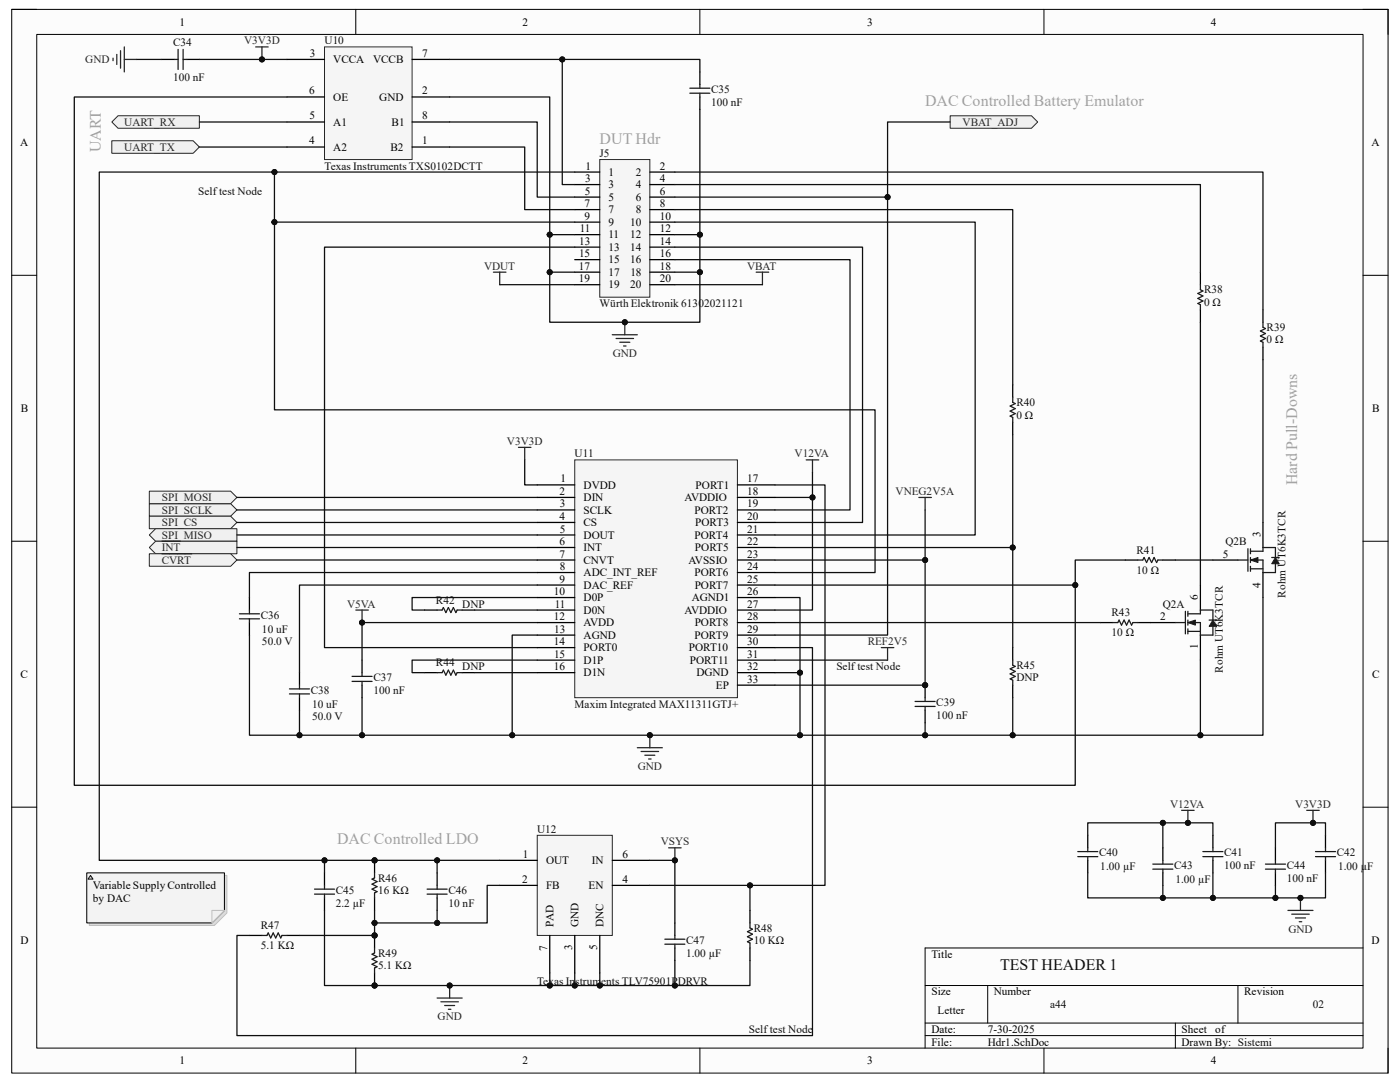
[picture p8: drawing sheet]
<svg xmlns="http://www.w3.org/2000/svg" width="279mm" height="216mm" viewBox="0 0 279 216" stroke-linecap="round" stroke-linejoin="round" font-family="sans-serif">
<path d="M2.3 1.9h274.7v212.2h-274.7z" fill-rule="evenodd" fill="#fcfcfc"/>
<path d="M2.3 1.9h274.7v212.2h-274.7z" fill="none" stroke="#000" stroke-width=".2"/>
<path d="M7.3 6.9h264.7v202.2h-264.7z" fill-rule="evenodd" fill="#fcfcfc"/>
<g fill="none" stroke="#000" stroke-width=".2">
<path d="M2.3 1.9h5M7.3 6.9h264.7v202.2h-264.7zM71 1.9v5M139.7 1.9v5M208.3 1.9v5M272 1.9h5v5M2.3 54.9h5M272 54.9h5M2.3 108h5M272 108h5M2.3 161.1h5M272 161.1h5"/>
<path d="M184.6 196.6h87.4M197.1 196.6v7.5M247.1 196.6v7.5M272 189.2h-87.4v19.9M71 209.1v5M139.7 209.1v5M184.6 204.1h87.4M184.6 206.6h87.4M208.3 209.1v5M234.6 204.1v5M277 209.1v5"/>
</g>
<path d="M127.2 149.2h5M127.9 149.9h3.5M128.7 150.7h2M129.4 151.4h.5M129.7 146.7v2.5" fill="none" stroke="#262626" stroke-width=".25"/>
<circle cx="129.7" cy="146.7" r=".5" fill="#0e0e0e"/>
<circle cx="129.7" cy="146.7" r=".5" fill="none" stroke="#0e0e0e" stroke-width=".2"/>
<path d="M122.2 66.8h5M122.9 67.5h3.5M123.7 68.3h2M124.4 69h.5M124.7 64.3v2.5" fill="none" stroke="#262626" stroke-width=".25"/>
<circle cx="124.7" cy="64.3" r=".5" fill="#0e0e0e"/>
<circle cx="124.7" cy="64.3" r=".5" fill="none" stroke="#0e0e0e" stroke-width=".2"/>
<path d="M260.8 161.7h2.5M262 161.7v2.5" fill="none" stroke="#262626" stroke-width=".25"/>
<circle cx="262" cy="164.2" r=".5" fill="#0e0e0e"/>
<circle cx="262" cy="164.2" r=".5" fill="none" stroke="#0e0e0e" stroke-width=".2"/>
<path d="M254.5 169.2v2.5M254.5 174.2v2.5M264.5 166.7v2.5M264.5 171.7v2.5" fill="none" stroke="#000" stroke-width=".25"/>
<path d="M252.6 173.4h3.9M252.6 172.4h3.9M254.5 171.7v.7M254.5 173.4v.8M262.5 169.9h4M262.5 170.9h4M264.5 169.2v.7M264.5 170.9v.8" fill="none" stroke="#1c1c1c" stroke-width=".25"/>
<path d="M98.5 54.3h2.5M99.7 54.3v2.5M150.9 54.3h2.5M152.2 54.3v2.5" fill="none" stroke="#262626" stroke-width=".25"/>
<path d="M29.8 100.5h16.2l1.3 1.3-1.3 1.2h-16.2z" fill-rule="evenodd" fill="#f0f0f0"/>
<path d="M29.8 100.5h16.2l1.3 1.3-1.3 1.2h-16.2z" fill="none" stroke="#262626" stroke-width=".2"/>
<path d="M29.8 98h16.2l1.3 1.3-1.3 1.2h-16.2z" fill-rule="evenodd" fill="#f0f0f0"/>
<path d="M29.8 98h16.2l1.3 1.3-1.3 1.2h-16.2z" fill="none" stroke="#262626" stroke-width=".2"/>
<path d="M242.1 166.7v2.5M242.1 171.7v2.5" fill="none" stroke="#000" stroke-width=".25"/>
<path d="M236.6 122v4.5M237.1 124.2h2.5v2.5M237.1 126h2.5M237.1 122v1M237.1 123.7v1M237.1 125.5v1M239.6 121.7v.8h-2.5M240.1 170.9h4M240.1 169.9h4M242.1 169.2v.7M242.1 170.9v.8" fill="none" stroke="#1c1c1c" stroke-width=".25"/>
<path d="M242.1 123.7l.7 1.3h-1.5z" fill="#1c1c1c"/>
<path d="M242.1 123.7l.7 1.3h-1.5z" fill="none" stroke="#1c1c1c" stroke-width=".2"/>
<path d="M241.3 123.7h1.5" fill="none" stroke="#1c1c1c" stroke-width=".25"/>
<path d="M237.1 124.2l1.5-.5v1z" fill="#1c1c1c"/>
<path d="M237.1 124.2l1.5-.5v1z" fill="none" stroke="#1c1c1c" stroke-width=".2"/>
<path d="M239.6 116.7v5M229.6 124.2h5M239.6 126.7v5" fill="none" stroke="#000" stroke-width=".25"/>
<path d="M249 109.5v4.5M249.6 111.7h2.5v2.5M249.6 113.5h2.5M249.6 109.5v1M249.6 111.2v1M249.6 113v1M252.1 109.3v.7h-2.5M234.6 124.2h2M239.6 121.7h2.5v2M242.1 125v1.7h-2.5" fill="none" stroke="#1c1c1c" stroke-width=".25"/>
<path d="M254.5 111.2l.8 1.3h-1.5z" fill="#1c1c1c"/>
<path d="M254.5 111.2l.8 1.3h-1.5z" fill="none" stroke="#1c1c1c" stroke-width=".2"/>
<path d="M253.8 111.2h1.5" fill="none" stroke="#1c1c1c" stroke-width=".25"/>
<path d="M249.6 111.7l1.4-.5v1z" fill="#1c1c1c"/>
<path d="M249.6 111.7l1.4-.5v1z" fill="none" stroke="#1c1c1c" stroke-width=".2"/>
<g fill="none" stroke="#000" stroke-width=".25">
<path d="M239.6 54.3v2.5M239.6 61.8v2.5M252.1 61.8v2.5M252.1 69.3v2.5M242.1 111.7h5M252.1 104.3v5M252.1 114.2v5M64.8 174.2v2.5M64.8 179.2v2.5M87.2 174.2v2.5M87.2 179.2v2.5M134.7 184.2v2.5"/>
<path d="M134.7 189.2v2.5"/>
</g>
<g fill="none" stroke="#1c1c1c" stroke-width=".25">
<path d="M239.6 56.8v1l.5 .3-1 .5 1 .5-1 .5 1 .5-1 .5 .5 .2v1M252.1 64.3v1l.5 .3-1.1 .5 1.1 .4-1.1 .5 1.1 .5-1.1 .6 .6 .2v1M247.1 111.7h1.9M252.1 109.3h2.4v1.9M254.5 112.5v1.7h-2.4M62.8 177.4h4M62.8 178.4h4M64.8 176.7v.7M64.8 178.4v.8M85.2 177.4h4M85.2 178.4h4M87.2 176.7v.7"/>
<path d="M87.2 178.4v.8M132.7 187.4h4M132.7 188.4h4M134.7 186.7v.7M134.7 188.4v.8"/>
</g>
<circle cx="74.8" cy="171.7" r=".5" fill="#0e0e0e"/>
<circle cx="74.8" cy="171.7" r=".5" fill="none" stroke="#0e0e0e" stroke-width=".2"/>
<path d="M74.8 171.7v2.5" fill="none" stroke="#000" stroke-width=".25"/>
<circle cx="74.8" cy="171.7" r=".5" fill="#0e0e0e"/>
<circle cx="74.8" cy="171.7" r=".5" fill="none" stroke="#0e0e0e" stroke-width=".2"/>
<path d="M74.8 179.2v2.5" fill="none" stroke="#000" stroke-width=".25"/>
<path d="M74.8 174.2v1l-.5 .2 .9 .5-.9 .5 .9 .5-.9 .5 .9 .5-.4 .3v1" fill="none" stroke="#1c1c1c" stroke-width=".25"/>
<circle cx="74.8" cy="186.7" r=".5" fill="#0e0e0e"/>
<circle cx="74.8" cy="186.7" r=".5" fill="none" stroke="#0e0e0e" stroke-width=".2"/>
<circle cx="74.8" cy="196.6" r=".5" fill="#0e0e0e"/>
<circle cx="74.8" cy="196.6" r=".5" fill="none" stroke="#0e0e0e" stroke-width=".2"/>
<path d="M74.8 186.7v2.5" fill="none" stroke="#000" stroke-width=".25"/>
<circle cx="74.8" cy="186.7" r=".5" fill="#0e0e0e"/>
<circle cx="74.8" cy="186.7" r=".5" fill="none" stroke="#0e0e0e" stroke-width=".2"/>
<path d="M74.8 194.2v2.4" fill="none" stroke="#000" stroke-width=".25"/>
<circle cx="74.8" cy="196.6" r=".5" fill="#0e0e0e"/>
<circle cx="74.8" cy="196.6" r=".5" fill="none" stroke="#0e0e0e" stroke-width=".2"/>
<path d="M52.3 186.7h1l.2-.5 .5 1 .5-1 .5 1 .5-1 .5 1 .3-.5h1M74.8 189.2v1l-.5 .2 .9 .5-.9 .5 .9 .5-.9 .5 .9 .5-.4 .3v1" fill="none" stroke="#1c1c1c" stroke-width=".25"/>
<path d="M49.8 186.7h2.5M57.3 186.7h2.5" fill="none" stroke="#000" stroke-width=".25"/>
<path d="M87.2 199.1h5M88 199.9h3.5M89.7 196.6v2.5M88.7 200.6h2M89.5 201.4h.5" fill="none" stroke="#262626" stroke-width=".25"/>
<circle cx="89.7" cy="196.6" r=".5" fill="#0e0e0e"/>
<circle cx="89.7" cy="196.6" r=".5" fill="none" stroke="#0e0e0e" stroke-width=".2"/>
<path d="M29.8 103h16.2l1.3 1.3-1.3 1.2h-16.2z" fill-rule="evenodd" fill="#f0f0f0"/>
<path d="M29.8 103h16.2l1.3 1.3-1.3 1.2h-16.2z" fill="none" stroke="#262626" stroke-width=".2"/>
<path d="M133.4 169.2h2.5M134.7 169.2v2.5" fill="none" stroke="#262626" stroke-width=".25"/>
<circle cx="134.7" cy="171.7" r=".5" fill="#0e0e0e"/>
<circle cx="134.7" cy="171.7" r=".5" fill="none" stroke="#0e0e0e" stroke-width=".2"/>
<path d="M259.5 179.2v2.5M257 181.7h5M257.8 182.4h3.5M258.5 183.2h2M259.3 183.9h.5" fill="none" stroke="#262626" stroke-width=".25"/>
<circle cx="259.5" cy="179.2" r=".5" fill="#0e0e0e"/>
<circle cx="259.5" cy="179.2" r=".5" fill="none" stroke="#0e0e0e" stroke-width=".2"/>
<path d="M103.5 89.3h2.5M104.7 89.3v2.5" fill="none" stroke="#262626" stroke-width=".25"/>
<path d="M29.8 106.7l1.3-1.2h16.2v2.5h-16.2z" fill-rule="evenodd" fill="#f0f0f0"/>
<path d="M29.8 106.7l1.3-1.2h16.2v2.5h-16.2z" fill="none" stroke="#262626" stroke-width=".2"/>
<path d="M29.8 109.2l1.3-1.2h16.2v2.5h-16.2z" fill-rule="evenodd" fill="#f0f0f0"/>
<path d="M29.8 109.2l1.3-1.2h16.2v2.5h-16.2z" fill="none" stroke="#262626" stroke-width=".2"/>
<path d="M32.3 108h3.7" fill="none" stroke="#262626" stroke-width=".25"/>
<path d="M49.8 119.2v2.5M49.8 124.2v2.5M59.8 134.2v2.5M59.8 139.2v2.5M232.1 169.2v2.5M232.1 174.2v2.5M149.7 181.7v2.5M149.7 189.2v2.5" fill="none" stroke="#000" stroke-width=".25"/>
<g fill="none" stroke="#1c1c1c" stroke-width=".25">
<path d="M47.8 122.5h4M47.8 123.5h4M49.8 121.7v.8M49.8 123.5v.7M57.8 137.5h4M57.8 138.5h4M59.8 136.7v.8M59.8 138.5v.7M230.1 172.4h4M230.1 173.4h4M232.1 171.7v.7M232.1 173.4v.8"/>
<path d="M149.7 184.2v1l.5 .2-1 .5 1 .5-1 .5 1 .5-1 .5 .5 .3v1"/>
</g>
<path d="M29.8 110.5h16.2l1.3 1.2-1.3 1.3h-16.2z" fill-rule="evenodd" fill="#f0f0f0"/>
<path d="M29.8 110.5h16.2l1.3 1.2-1.3 1.3h-16.2z" fill="none" stroke="#262626" stroke-width=".2"/>
<path d="M32.3 110.5h6" fill="none" stroke="#262626" stroke-width=".25"/>
<path d="M224.6 111.7h2.5M232.1 111.7h2.5M219.6 124.2h2.5M227.1 124.2h2.5M217.1 166.7v2.5M217.1 171.7v2.5" fill="none" stroke="#000" stroke-width=".25"/>
<path d="M227.1 111.7h1l.2-.5 .5 1 .5-1 .5 1 .5-1 .5 1 .3-.5h1M222.1 124.2h1l.2-.5 .5 1 .5-1 .5 1 .5-1 .5 1 .3-.5h1M215.1 169.9h4M215.1 170.9h4M217.1 169.2v.7M217.1 170.9v.8" fill="none" stroke="#1c1c1c" stroke-width=".25"/>
<path d="M107.2 166.7h15v20h-15z" fill-rule="evenodd" fill="#f5f5f5"/>
<path d="M107.2 166.7h15v20h-15z" fill="none" stroke="#262626" stroke-width=".2"/>
<path d="M84.7 121.7h2.5M84.7 134.2h2.5M92.2 121.7h2.5M92.2 134.2h2.5M99.7 171.7h7.5M99.7 176.7h7.5M122.2 176.7h7.5M122.2 171.7h7.5M109.7 186.7v7.5M114.7 186.7v7.5M119.7 186.7v7.5" fill="none" stroke="#000" stroke-width=".25"/>
<path d="M87.2 121.7h1l.3-.5 .5 1 .5-1 .5 1 .5-1 .5 1 .2-.5h1M87.2 134.2h1l.3-.5 .5 1 .5-1 .5 1 .5-1 .5 1 .2-.5h1" fill="none" stroke="#1c1c1c" stroke-width=".25"/>
<path d="M189.6 23.1h16.3l1.2 1.2-1.2 1.3h-16.3z" fill-rule="evenodd" fill="#f0f0f0"/>
<path d="M189.6 23.1h16.3l1.2 1.2-1.2 1.3h-16.3z" fill="none" stroke="#262626" stroke-width=".2"/>
<path d="M202.1 76.8v2.5M202.1 84.3v2.5M202.1 129.2v2.5M202.1 136.7v2.5" fill="none" stroke="#000" stroke-width=".25"/>
<path d="M202.1 79.3v1l.5 .2-1 .5 1 .5-1 .5 1 .5-1 .5 .5 .3v1M202.1 131.7v1l.5 .3-1 .5 1 .5-1 .5 1 .5-1 .5 .5 .2v1" fill="none" stroke="#1c1c1c" stroke-width=".25"/>
<path d="M160.9 91.8h2.5M162.1 91.8v2.5M71 121.7h2.5M72.3 121.7v2.5" fill="none" stroke="#262626" stroke-width=".25"/>
<circle cx="72.3" cy="124.2" r=".5" fill="#0e0e0e"/>
<circle cx="72.3" cy="124.2" r=".5" fill="none" stroke="#0e0e0e" stroke-width=".2"/>
<path d="M72.3 131.7v2.5M72.3 136.7v2.5" fill="none" stroke="#000" stroke-width=".25"/>
<path d="M70.3 136h4M70.3 135h4M72.3 134.2v.8M72.3 136v.7" fill="none" stroke="#1c1c1c" stroke-width=".25"/>
<path d="M183.4 99.3h2.5M184.6 99.3v2.5" fill="none" stroke="#262626" stroke-width=".25"/>
<circle cx="184.6" cy="136.7" r=".5" fill="#0e0e0e"/>
<circle cx="184.6" cy="136.7" r=".5" fill="none" stroke="#0e0e0e" stroke-width=".2"/>
<path d="M184.6 136.7v2.5" fill="none" stroke="#000" stroke-width=".25"/>
<circle cx="184.6" cy="136.7" r=".5" fill="#0e0e0e"/>
<circle cx="184.6" cy="136.7" r=".5" fill="none" stroke="#0e0e0e" stroke-width=".2"/>
<path d="M184.6 141.7v2.5" fill="none" stroke="#000" stroke-width=".25"/>
<path d="M182.6 140h4M184.6 139.2v.8M182.6 141h4M184.6 141v.7" fill="none" stroke="#1c1c1c" stroke-width=".25"/>
<path d="M64.8 9.4h17.4v22.4h-17.4z" fill-rule="evenodd" fill="#f5f5f5"/>
<path d="M64.8 9.4h17.4v22.4h-17.4z" fill="none" stroke="#262626" stroke-width=".2"/>
<path d="M57.3 11.9h7.5M57.3 19.3h7.5M82.2 11.9h7.5M82.2 19.4h7.5M57.3 24.3h7.5M57.3 29.3h7.5M82.2 24.3h7.5M82.2 29.3h7.5" fill="none" stroke="#000" stroke-width=".25"/>
<path d="M51 9.4h2.5M52.3 9.4v2.5" fill="none" stroke="#262626" stroke-width=".25"/>
<circle cx="52.3" cy="11.9" r=".5" fill="#0e0e0e"/>
<circle cx="52.3" cy="11.9" r=".5" fill="none" stroke="#0e0e0e" stroke-width=".2"/>
<path d="M22.3 24.3l1.3-1.2h16.2v2.5h-16.2z" fill-rule="evenodd" fill="#f0f0f0"/>
<path d="M22.3 24.3l1.3-1.2h16.2v2.5h-16.2z" fill="none" stroke="#262626" stroke-width=".2"/>
<path d="M22.3 28.1h16.2l1.3 1.2-1.3 1.3h-16.2z" fill-rule="evenodd" fill="#f0f0f0"/>
<path d="M22.3 28.1h16.2l1.3 1.2-1.3 1.3h-16.2z" fill="none" stroke="#262626" stroke-width=".2"/>
<path d="M32.3 11.9h2.5M37.3 11.9h2.5M139.7 14.4v2.5M139.7 19.4v2.4" fill="none" stroke="#000" stroke-width=".25"/>
<path d="M34.8 11.9h.7M35.5 9.9v4M36.5 9.9v4M36.5 11.9h.8M137.7 18.6h4M137.7 17.6h4M139.7 16.9v.7M139.7 18.6v.8" fill="none" stroke="#1c1c1c" stroke-width=".25"/>
<path d="M22.6 11.6v.5M23.3 10.9v2M24.1 10.1v3.5M24.8 9.4v5M24.8 11.9h2.5" fill="none" stroke="#262626" stroke-width=".25"/>
<path d="M119.7 31.8h10v27.5h-10z" fill-rule="evenodd" fill="#f5f5f5"/>
<path d="M119.7 31.8h10v27.5h-10z" fill="none" stroke="#262626" stroke-width=".2"/>
<g fill="none" stroke="#000" stroke-width=".25">
<path d="M114.7 34.3h5M114.7 36.8h5M114.7 39.3h5M129.7 34.3h5M129.7 36.8h5M129.7 39.3h5M114.7 41.8h5M114.7 44.3h5M114.7 46.8h5M114.7 49.3h5M114.7 51.8h5M114.7 54.3h5"/>
<path d="M114.7 56.8h5M129.7 41.8h5M129.7 44.3h5M129.7 46.8h5M129.7 49.3h5M129.7 51.8h5M129.7 54.3h5M129.7 56.8h5"/>
</g>
<path d="M99.7 56.8h15M114.7 54.3h-5v10h30v-10h-5M134.7 56.8h17.5" fill="none" stroke="#0e0e0e" stroke-width=".25"/>
<circle cx="139.7" cy="54.3" r=".5" fill="#0e0e0e"/>
<circle cx="139.7" cy="54.3" r=".5" fill="none" stroke="#0e0e0e" stroke-width=".2"/>
<circle cx="124.7" cy="64.3" r=".5" fill="#0e0e0e"/>
<circle cx="124.7" cy="64.3" r=".5" fill="none" stroke="#0e0e0e" stroke-width=".2"/>
<circle cx="109.7" cy="54.3" r=".5" fill="#0e0e0e"/>
<circle cx="109.7" cy="54.3" r=".5" fill="none" stroke="#0e0e0e" stroke-width=".2"/>
<path d="M134.7 46.8h5v7.5" fill="none" stroke="#0e0e0e" stroke-width=".25"/>
<circle cx="139.7" cy="54.3" r=".5" fill="#0e0e0e"/>
<circle cx="139.7" cy="54.3" r=".5" fill="none" stroke="#0e0e0e" stroke-width=".2"/>
<circle cx="139.7" cy="46.8" r=".5" fill="#0e0e0e"/>
<circle cx="139.7" cy="46.8" r=".5" fill="none" stroke="#0e0e0e" stroke-width=".2"/>
<path d="M114.7 46.8h-5v7.5" fill="none" stroke="#0e0e0e" stroke-width=".25"/>
<circle cx="109.7" cy="54.3" r=".5" fill="#0e0e0e"/>
<circle cx="109.7" cy="54.3" r=".5" fill="none" stroke="#0e0e0e" stroke-width=".2"/>
<circle cx="109.7" cy="46.8" r=".5" fill="#0e0e0e"/>
<circle cx="109.7" cy="46.8" r=".5" fill="none" stroke="#0e0e0e" stroke-width=".2"/>
<path d="M134.7 36.8h104.9v17.5M134.7 34.3h117.4v27.5M239.6 64.3v52.4M252.1 71.8v32.5M87.2 171.7v2.5" fill="none" stroke="#0e0e0e" stroke-width=".25"/>
<circle cx="87.2" cy="171.7" r=".5" fill="#0e0e0e"/>
<circle cx="87.2" cy="171.7" r=".5" fill="none" stroke="#0e0e0e" stroke-width=".2"/>
<path d="M64.8 171.7v2.5" fill="none" stroke="#0e0e0e" stroke-width=".25"/>
<circle cx="64.8" cy="171.7" r=".5" fill="#0e0e0e"/>
<circle cx="64.8" cy="171.7" r=".5" fill="none" stroke="#0e0e0e" stroke-width=".2"/>
<path d="M74.8 184.2v2.5h-15" fill="none" stroke="#0e0e0e" stroke-width=".25"/>
<circle cx="74.8" cy="186.7" r=".5" fill="#0e0e0e"/>
<circle cx="74.8" cy="186.7" r=".5" fill="none" stroke="#0e0e0e" stroke-width=".2"/>
<circle cx="74.8" cy="184.2" r=".5" fill="#0e0e0e"/>
<circle cx="74.8" cy="184.2" r=".5" fill="none" stroke="#0e0e0e" stroke-width=".2"/>
<path d="M74.8 181.7v2.5h12.4v-2.5" fill="none" stroke="#0e0e0e" stroke-width=".25"/>
<circle cx="74.8" cy="184.2" r=".5" fill="#0e0e0e"/>
<circle cx="74.8" cy="184.2" r=".5" fill="none" stroke="#0e0e0e" stroke-width=".2"/>
<circle cx="87.2" cy="184.2" r=".5" fill="#0e0e0e"/>
<circle cx="87.2" cy="184.2" r=".5" fill="none" stroke="#0e0e0e" stroke-width=".2"/>
<path d="M264.5 166.7v-2.5h-10v5" fill="none" stroke="#0e0e0e" stroke-width=".25"/>
<circle cx="262" cy="164.2" r=".5" fill="#0e0e0e"/>
<circle cx="262" cy="164.2" r=".5" fill="none" stroke="#0e0e0e" stroke-width=".2"/>
<path d="M154.7 134.2h5v12.5" fill="none" stroke="#0e0e0e" stroke-width=".25"/>
<circle cx="159.7" cy="134.2" r=".5" fill="#0e0e0e"/>
<circle cx="159.7" cy="134.2" r=".5" fill="none" stroke="#0e0e0e" stroke-width=".2"/>
<circle cx="159.7" cy="146.7" r=".5" fill="#0e0e0e"/>
<circle cx="159.7" cy="146.7" r=".5" fill="none" stroke="#0e0e0e" stroke-width=".2"/>
<path d="M107.2 126.7h-5v20" fill="none" stroke="#0e0e0e" stroke-width=".25"/>
<circle cx="102.2" cy="146.7" r=".5" fill="#0e0e0e"/>
<circle cx="102.2" cy="146.7" r=".5" fill="none" stroke="#0e0e0e" stroke-width=".2"/>
<path d="M114.7 49.3h-49.9v79.9h42.4M264.5 174.2v5h-10v-2.5" fill="none" stroke="#0e0e0e" stroke-width=".25"/>
<circle cx="254.5" cy="179.2" r=".5" fill="#0e0e0e"/>
<circle cx="254.5" cy="179.2" r=".5" fill="none" stroke="#0e0e0e" stroke-width=".2"/>
<circle cx="259.5" cy="179.2" r=".5" fill="#0e0e0e"/>
<circle cx="259.5" cy="179.2" r=".5" fill="none" stroke="#0e0e0e" stroke-width=".2"/>
<path d="M134.7 51.8h34.9v50h-14.9M134.7 49.3h37.4v55h-17.4M47.3 99.3h59.9M104.7 91.8v5h2.5M47.3 101.8h59.9M47.3 104.3h59.9M47.3 106.7h59.9M47.3 109.2h59.9M232.1 176.7v2.5h22.4" fill="none" stroke="#0e0e0e" stroke-width=".25"/>
<circle cx="232.1" cy="179.2" r=".5" fill="#0e0e0e"/>
<circle cx="232.1" cy="179.2" r=".5" fill="none" stroke="#0e0e0e" stroke-width=".2"/>
<circle cx="242.1" cy="179.2" r=".5" fill="#0e0e0e"/>
<circle cx="242.1" cy="179.2" r=".5" fill="none" stroke="#0e0e0e" stroke-width=".2"/>
<circle cx="254.5" cy="179.2" r=".5" fill="#0e0e0e"/>
<circle cx="254.5" cy="179.2" r=".5" fill="none" stroke="#0e0e0e" stroke-width=".2"/>
<path d="M242.1 174.2v5" fill="none" stroke="#0e0e0e" stroke-width=".25"/>
<circle cx="242.1" cy="179.2" r=".5" fill="#0e0e0e"/>
<circle cx="242.1" cy="179.2" r=".5" fill="none" stroke="#0e0e0e" stroke-width=".2"/>
<path d="M242.1 166.7v-2.5h-10v5" fill="none" stroke="#0e0e0e" stroke-width=".25"/>
<circle cx="237.1" cy="164.2" r=".5" fill="#0e0e0e"/>
<circle cx="237.1" cy="164.2" r=".5" fill="none" stroke="#0e0e0e" stroke-width=".2"/>
<circle cx="232.1" cy="164.2" r=".5" fill="#0e0e0e"/>
<circle cx="232.1" cy="164.2" r=".5" fill="none" stroke="#0e0e0e" stroke-width=".2"/>
<path d="M162.1 94.3v27.4h-7.4" fill="none" stroke="#0e0e0e" stroke-width=".25"/>
<circle cx="162.1" cy="99.3" r=".5" fill="#0e0e0e"/>
<circle cx="162.1" cy="99.3" r=".5" fill="none" stroke="#0e0e0e" stroke-width=".2"/>
<path d="M154.7 99.3h7.4" fill="none" stroke="#0e0e0e" stroke-width=".25"/>
<circle cx="162.1" cy="99.3" r=".5" fill="#0e0e0e"/>
<circle cx="162.1" cy="99.3" r=".5" fill="none" stroke="#0e0e0e" stroke-width=".2"/>
<path d="M149.7 191.7v4.9h-15" fill="none" stroke="#0e0e0e" stroke-width=".25"/>
<circle cx="134.7" cy="196.6" r=".5" fill="#0e0e0e"/>
<circle cx="134.7" cy="196.6" r=".5" fill="none" stroke="#0e0e0e" stroke-width=".2"/>
<path d="M47.3 111.7h59.9M107.2 116.7h-47.4v17.5M107.2 114.2h-57.4v5M154.7 129.2h7.4v77.4h-114.8v-19.9h2.5M239.6 131.7v15" fill="none" stroke="#0e0e0e" stroke-width=".25"/>
<circle cx="239.6" cy="146.7" r=".5" fill="#0e0e0e"/>
<circle cx="239.6" cy="146.7" r=".5" fill="none" stroke="#0e0e0e" stroke-width=".2"/>
<path d="M54.8 34.3v10M234.6 111.7h7.5" fill="none" stroke="#0e0e0e" stroke-width=".25"/>
<circle cx="54.8" cy="44.3" r=".5" fill="#0e0e0e"/>
<circle cx="54.8" cy="44.3" r=".5" fill="none" stroke="#0e0e0e" stroke-width=".2"/>
<circle cx="54.8" cy="34.3" r=".5" fill="#0e0e0e"/>
<circle cx="54.8" cy="34.3" r=".5" fill="none" stroke="#0e0e0e" stroke-width=".2"/>
<path d="M134.7 39.3h42.4v87.4h-22.4M134.7 44.3h59.9v62.5h-39.9" fill="none" stroke="#0e0e0e" stroke-width=".25"/>
<circle cx="177.1" cy="39.3" r=".5" fill="#0e0e0e"/>
<circle cx="177.1" cy="39.3" r=".5" fill="none" stroke="#0e0e0e" stroke-width=".2"/>
<path d="M232.1 164.2h-15v2.5" fill="none" stroke="#0e0e0e" stroke-width=".25"/>
<circle cx="232.1" cy="164.2" r=".5" fill="#0e0e0e"/>
<circle cx="232.1" cy="164.2" r=".5" fill="none" stroke="#0e0e0e" stroke-width=".2"/>
<path d="M217.1 174.2v5h15" fill="none" stroke="#0e0e0e" stroke-width=".25"/>
<circle cx="232.1" cy="179.2" r=".5" fill="#0e0e0e"/>
<circle cx="232.1" cy="179.2" r=".5" fill="none" stroke="#0e0e0e" stroke-width=".2"/>
<path d="M114.7 44.3h-59.9v37.5h119.8v32.4h-19.9" fill="none" stroke="#0e0e0e" stroke-width=".25"/>
<circle cx="54.8" cy="44.3" r=".5" fill="#0e0e0e"/>
<circle cx="54.8" cy="44.3" r=".5" fill="none" stroke="#0e0e0e" stroke-width=".2"/>
<path d="M64.8 181.7v14.9h69.9v-4.9" fill="none" stroke="#0e0e0e" stroke-width=".25"/>
<circle cx="74.8" cy="196.6" r=".5" fill="#0e0e0e"/>
<circle cx="74.8" cy="196.6" r=".5" fill="none" stroke="#0e0e0e" stroke-width=".2"/>
<circle cx="89.7" cy="196.6" r=".5" fill="#0e0e0e"/>
<circle cx="89.7" cy="196.6" r=".5" fill="none" stroke="#0e0e0e" stroke-width=".2"/>
<circle cx="109.7" cy="196.6" r=".5" fill="#0e0e0e"/>
<circle cx="109.7" cy="196.6" r=".5" fill="none" stroke="#0e0e0e" stroke-width=".2"/>
<circle cx="114.7" cy="196.6" r=".5" fill="#0e0e0e"/>
<circle cx="114.7" cy="196.6" r=".5" fill="none" stroke="#0e0e0e" stroke-width=".2"/>
<circle cx="119.7" cy="196.6" r=".5" fill="#0e0e0e"/>
<circle cx="119.7" cy="196.6" r=".5" fill="none" stroke="#0e0e0e" stroke-width=".2"/>
<circle cx="134.7" cy="196.6" r=".5" fill="#0e0e0e"/>
<circle cx="134.7" cy="196.6" r=".5" fill="none" stroke="#0e0e0e" stroke-width=".2"/>
<path d="M99.7 176.7h-2.5v7.5h-10" fill="none" stroke="#0e0e0e" stroke-width=".25"/>
<circle cx="87.2" cy="184.2" r=".5" fill="#0e0e0e"/>
<circle cx="87.2" cy="184.2" r=".5" fill="none" stroke="#0e0e0e" stroke-width=".2"/>
<path d="M114.7 34.3h-94.9v137.4h79.9" fill="none" stroke="#0e0e0e" stroke-width=".25"/>
<circle cx="54.8" cy="34.3" r=".5" fill="#0e0e0e"/>
<circle cx="54.8" cy="34.3" r=".5" fill="none" stroke="#0e0e0e" stroke-width=".2"/>
<circle cx="64.8" cy="171.7" r=".5" fill="#0e0e0e"/>
<circle cx="64.8" cy="171.7" r=".5" fill="none" stroke="#0e0e0e" stroke-width=".2"/>
<circle cx="74.8" cy="171.7" r=".5" fill="#0e0e0e"/>
<circle cx="74.8" cy="171.7" r=".5" fill="none" stroke="#0e0e0e" stroke-width=".2"/>
<circle cx="87.2" cy="171.7" r=".5" fill="#0e0e0e"/>
<circle cx="87.2" cy="171.7" r=".5" fill="none" stroke="#0e0e0e" stroke-width=".2"/>
<path d="M129.7 171.7h5v12.5" fill="none" stroke="#0e0e0e" stroke-width=".25"/>
<circle cx="134.7" cy="171.7" r=".5" fill="#0e0e0e"/>
<circle cx="134.7" cy="171.7" r=".5" fill="none" stroke="#0e0e0e" stroke-width=".2"/>
<path d="M109.7 194.2v2.4" fill="none" stroke="#0e0e0e" stroke-width=".25"/>
<circle cx="109.7" cy="196.6" r=".5" fill="#0e0e0e"/>
<circle cx="109.7" cy="196.6" r=".5" fill="none" stroke="#0e0e0e" stroke-width=".2"/>
<path d="M114.7 194.2v2.4" fill="none" stroke="#0e0e0e" stroke-width=".25"/>
<circle cx="114.7" cy="196.6" r=".5" fill="#0e0e0e"/>
<circle cx="114.7" cy="196.6" r=".5" fill="none" stroke="#0e0e0e" stroke-width=".2"/>
<path d="M119.7 194.2v2.4" fill="none" stroke="#0e0e0e" stroke-width=".25"/>
<circle cx="119.7" cy="196.6" r=".5" fill="#0e0e0e"/>
<circle cx="119.7" cy="196.6" r=".5" fill="none" stroke="#0e0e0e" stroke-width=".2"/>
<path d="M129.7 176.7h20" fill="none" stroke="#0e0e0e" stroke-width=".25"/>
<circle cx="149.7" cy="176.7" r=".5" fill="#0e0e0e"/>
<circle cx="149.7" cy="176.7" r=".5" fill="none" stroke="#0e0e0e" stroke-width=".2"/>
<path d="M59.8 141.7v5" fill="none" stroke="#0e0e0e" stroke-width=".25"/>
<circle cx="59.8" cy="146.7" r=".5" fill="#0e0e0e"/>
<circle cx="59.8" cy="146.7" r=".5" fill="none" stroke="#0e0e0e" stroke-width=".2"/>
<path d="M189.6 24.3h-12.5v15M107.2 119.2h-25v2.5h2.5M94.7 121.7h12.5M94.7 134.2h12.5M107.2 131.7h-25v2.5h2.5" fill="none" stroke="#0e0e0e" stroke-width=".25"/>
<circle cx="177.1" cy="39.3" r=".5" fill="#0e0e0e"/>
<circle cx="177.1" cy="39.3" r=".5" fill="none" stroke="#0e0e0e" stroke-width=".2"/>
<path d="M202.1 139.2v7.5" fill="none" stroke="#0e0e0e" stroke-width=".25"/>
<circle cx="202.1" cy="146.7" r=".5" fill="#0e0e0e"/>
<circle cx="202.1" cy="146.7" r=".5" fill="none" stroke="#0e0e0e" stroke-width=".2"/>
<path d="M154.7 109.3h47.4v19.9" fill="none" stroke="#0e0e0e" stroke-width=".25"/>
<circle cx="202.1" cy="109.3" r=".5" fill="#0e0e0e"/>
<circle cx="202.1" cy="109.3" r=".5" fill="none" stroke="#0e0e0e" stroke-width=".2"/>
<path d="M202.1 86.8v22.5" fill="none" stroke="#0e0e0e" stroke-width=".25"/>
<circle cx="202.1" cy="109.3" r=".5" fill="#0e0e0e"/>
<circle cx="202.1" cy="109.3" r=".5" fill="none" stroke="#0e0e0e" stroke-width=".2"/>
<path d="M134.7 41.8h67.4v35M184.6 101.8v9.9h-29.9" fill="none" stroke="#0e0e0e" stroke-width=".25"/>
<circle cx="184.6" cy="111.7" r=".5" fill="#0e0e0e"/>
<circle cx="184.6" cy="111.7" r=".5" fill="none" stroke="#0e0e0e" stroke-width=".2"/>
<path d="M184.6 144.2v2.5" fill="none" stroke="#0e0e0e" stroke-width=".25"/>
<circle cx="184.6" cy="146.7" r=".5" fill="#0e0e0e"/>
<circle cx="184.6" cy="146.7" r=".5" fill="none" stroke="#0e0e0e" stroke-width=".2"/>
<path d="M154.7 119.2h5v15" fill="none" stroke="#0e0e0e" stroke-width=".25"/>
<circle cx="159.7" cy="134.2" r=".5" fill="#0e0e0e"/>
<circle cx="159.7" cy="134.2" r=".5" fill="none" stroke="#0e0e0e" stroke-width=".2"/>
<path d="M72.3 139.2v7.5" fill="none" stroke="#0e0e0e" stroke-width=".25"/>
<circle cx="72.3" cy="146.7" r=".5" fill="#0e0e0e"/>
<circle cx="72.3" cy="146.7" r=".5" fill="none" stroke="#0e0e0e" stroke-width=".2"/>
<path d="M107.2 124.2h-34.9v7.5" fill="none" stroke="#0e0e0e" stroke-width=".25"/>
<circle cx="72.3" cy="124.2" r=".5" fill="#0e0e0e"/>
<circle cx="72.3" cy="124.2" r=".5" fill="none" stroke="#0e0e0e" stroke-width=".2"/>
<path d="M89.7 19.4h20v27.4" fill="none" stroke="#0e0e0e" stroke-width=".25"/>
<circle cx="109.7" cy="46.8" r=".5" fill="#0e0e0e"/>
<circle cx="109.7" cy="46.8" r=".5" fill="none" stroke="#0e0e0e" stroke-width=".2"/>
<path d="M89.7 11.9h22.5v24.9h2.5" fill="none" stroke="#0e0e0e" stroke-width=".25"/>
<circle cx="112.2" cy="11.9" r=".5" fill="#0e0e0e"/>
<circle cx="112.2" cy="11.9" r=".5" fill="none" stroke="#0e0e0e" stroke-width=".2"/>
<path d="M39.8 24.3h17.5M39.8 29.3h17.5M89.7 24.3h17.5v15h7.5M89.7 29.3h15v12.5h10M139.7 21.8v25" fill="none" stroke="#0e0e0e" stroke-width=".25"/>
<circle cx="139.7" cy="46.8" r=".5" fill="#0e0e0e"/>
<circle cx="139.7" cy="46.8" r=".5" fill="none" stroke="#0e0e0e" stroke-width=".2"/>
<path d="M112.2 11.9h27.5v2.5" fill="none" stroke="#0e0e0e" stroke-width=".25"/>
<circle cx="112.2" cy="11.9" r=".5" fill="#0e0e0e"/>
<circle cx="112.2" cy="11.9" r=".5" fill="none" stroke="#0e0e0e" stroke-width=".2"/>
<path d="M39.8 11.9h17.5" fill="none" stroke="#0e0e0e" stroke-width=".25"/>
<circle cx="52.3" cy="11.9" r=".5" fill="#0e0e0e"/>
<circle cx="52.3" cy="11.9" r=".5" fill="none" stroke="#0e0e0e" stroke-width=".2"/>
<path d="M27.3 11.9h5M154.7 116.7h59.9M154.7 124.2h64.9" fill="none" stroke="#0e0e0e" stroke-width=".25"/>
<circle cx="214.6" cy="116.7" r=".5" fill="#0e0e0e"/>
<circle cx="214.6" cy="116.7" r=".5" fill="none" stroke="#0e0e0e" stroke-width=".2"/>
<path d="M57.3 19.4h-42.5v137.3h199.8v-45h10" fill="none" stroke="#0e0e0e" stroke-width=".25"/>
<circle cx="214.6" cy="116.7" r=".5" fill="#0e0e0e"/>
<circle cx="214.6" cy="116.7" r=".5" fill="none" stroke="#0e0e0e" stroke-width=".2"/>
<path d="M235.8 161.7h2.5M237.1 161.7v2.5" fill="none" stroke="#262626" stroke-width=".25"/>
<circle cx="237.1" cy="164.2" r=".5" fill="#0e0e0e"/>
<circle cx="237.1" cy="164.2" r=".5" fill="none" stroke="#0e0e0e" stroke-width=".2"/>
<path d="M114.7 91.8h32.5v47.4h-32.5z" fill-rule="evenodd" fill="#f5f5f5"/>
<path d="M114.7 91.8h32.5v47.4h-32.5z" fill="none" stroke="#262626" stroke-width=".2"/>
<g fill="none" stroke="#000" stroke-width=".25">
<path d="M107.2 96.8h7.5M107.2 99.3h7.5M147.2 96.8h7.5M147.2 99.3h7.5M107.2 116.7h7.5M107.2 119.2h7.5M107.2 101.8h7.5M107.2 104.3h7.5M107.2 106.7h7.5M107.2 109.2h7.5M107.2 111.7h7.5M107.2 114.2h7.5"/>
<path d="M147.2 116.7h7.5M147.2 119.2h7.5M147.2 101.8h7.5M147.2 104.3h7.5M147.2 106.7h7.5M147.2 109.2h7.5M147.2 111.7h7.5M147.2 114.2h7.5M107.2 121.7h7.5M107.2 124.2h7.5M107.2 126.7h7.5M107.2 129.2h7.5"/>
<path d="M107.2 131.7h7.5M107.2 134.2h7.5M147.2 121.7h7.5M147.2 124.2h7.5M147.2 126.7h7.5M147.2 129.2h7.5M147.2 131.7h7.5M147.2 134.2h7.5M147.2 136.7h7.5"/>
</g>
<path d="M252.1 119.2v27.5h-202.3v-20" fill="none" stroke="#0e0e0e" stroke-width=".25"/>
<circle cx="59.8" cy="146.7" r=".5" fill="#0e0e0e"/>
<circle cx="59.8" cy="146.7" r=".5" fill="none" stroke="#0e0e0e" stroke-width=".2"/>
<circle cx="72.3" cy="146.7" r=".5" fill="#0e0e0e"/>
<circle cx="72.3" cy="146.7" r=".5" fill="none" stroke="#0e0e0e" stroke-width=".2"/>
<circle cx="102.2" cy="146.7" r=".5" fill="#0e0e0e"/>
<circle cx="102.2" cy="146.7" r=".5" fill="none" stroke="#0e0e0e" stroke-width=".2"/>
<circle cx="129.7" cy="146.7" r=".5" fill="#0e0e0e"/>
<circle cx="129.7" cy="146.7" r=".5" fill="none" stroke="#0e0e0e" stroke-width=".2"/>
<circle cx="159.7" cy="146.7" r=".5" fill="#0e0e0e"/>
<circle cx="159.7" cy="146.7" r=".5" fill="none" stroke="#0e0e0e" stroke-width=".2"/>
<circle cx="184.6" cy="146.7" r=".5" fill="#0e0e0e"/>
<circle cx="184.6" cy="146.7" r=".5" fill="none" stroke="#0e0e0e" stroke-width=".2"/>
<circle cx="202.1" cy="146.7" r=".5" fill="#0e0e0e"/>
<circle cx="202.1" cy="146.7" r=".5" fill="none" stroke="#0e0e0e" stroke-width=".2"/>
<circle cx="239.6" cy="146.7" r=".5" fill="#0e0e0e"/>
<circle cx="239.6" cy="146.7" r=".5" fill="none" stroke="#0e0e0e" stroke-width=".2"/>
<path d="M184.6 111.7v25h-29.9" fill="none" stroke="#0e0e0e" stroke-width=".25"/>
<circle cx="184.6" cy="136.7" r=".5" fill="#0e0e0e"/>
<circle cx="184.6" cy="136.7" r=".5" fill="none" stroke="#0e0e0e" stroke-width=".2"/>
<circle cx="184.6" cy="111.7" r=".5" fill="#0e0e0e"/>
<circle cx="184.6" cy="111.7" r=".5" fill="none" stroke="#0e0e0e" stroke-width=".2"/>
<path d="M154.7 96.8h9.9v79.9h-14.9v5" fill="none" stroke="#0e0e0e" stroke-width=".25"/>
<circle cx="149.7" cy="176.7" r=".5" fill="#0e0e0e"/>
<circle cx="149.7" cy="176.7" r=".5" fill="none" stroke="#0e0e0e" stroke-width=".2"/>
<path d="M154.7 131.7h22.4" fill="none" stroke="#0e0e0e" stroke-width=".25"/>
<path d="M175.9 129.2h2.5M177.1 129.2v2.5" fill="none" stroke="#262626" stroke-width=".25"/>
<path d="M17.8 174.7h27.5v7.5l-2.5 2.5h-25z" fill-rule="evenodd" fill="#ddd"/>
<path d="M17.8 174.7h27.5v7.5l-2.5 2.5h-25z" fill="none" stroke="#bdbdbd" stroke-width=".2"/>
<path d="M17.3 174.2h27.5v7.5l-2.5 2.5h-25z" fill-rule="evenodd" fill="#f3f3f3"/>
<path d="M17.3 174.2h27.5v7.5l-2.5 2.5h-25z" fill="none" stroke="#000" stroke-width=".2"/>
<path d="M42.3 181.7h2.5l-2.5 2.5z" fill="#efefef"/>
<path d="M42.3 181.7h2.5l-2.5 2.5z" fill="none" stroke="#bdbdbd" stroke-width=".2"/>
<path d="M18.1 174.7l.5 .7h-1z" fill="#d1d1d1"/>
<path d="M18.1 174.7l.5 .7h-1z" fill="none" stroke="#0f0f0f" stroke-width=".2"/>
<g font-size="3.2" fill="#a1a1a1">
<text x="184.6" y="21.2">DAC Controlled Battery Emulator</text>
<text x="119.7" y="28.7">DUT Hdr</text>
<text x="20.1" y="30.4" transform="rotate(-90 20.1 30.4)">UART</text>
<text x="258.9" y="96.8" transform="rotate(-90 258.9 96.8)">Hard Pull-Downs</text>
<text x="67.3" y="168.5">DAC Controlled LDO</text>
</g>
<text font-size="3.2" fill="#0e0e0e" x="199.6" y="193.5">TEST HEADER 1</text>
<g font-size="2.2">
<text x="35.8" y="5.1">1</text>
<text x="104.3" y="5.1">2</text>
<text x="173.1" y="5.1">3</text>
<text x="241.6" y="5.1">4</text>
<text x="61.8" y="11.3">3</text>
<text x="84.2" y="11.3">7</text>
<text x="66.5" y="12.6">VCCA</text>
<text x="74.5" y="12.6">VCCB</text>
<text x="61.7" y="18.8">6</text>
<text x="61.8" y="23.8">5</text>
<text x="66.5" y="20.1">OE</text>
<text x="75.7" y="20.1">GND</text>
<text x="84.2" y="23.8">8</text>
<text x="84.2" y="18.8">2</text>
<text x="4" y="29.2">A</text>
<text x="61.7" y="28.8">4</text>
<text x="66.5" y="25.1">A1</text>
<text x="78.1" y="25.1">B1</text>
<text x="84.2" y="28.8">1</text>
<text x="273.7" y="29.2">A</text>
<text x="66.5" y="30.1">A2</text>
<text x="77.9" y="30.1">B2</text>
<text x="116.8" y="33.8">1</text>
<text x="121.5" y="35.1">1</text>
<text x="126.9" y="35.1">2</text>
<text x="131.7" y="33.8">2</text>
<text x="116.7" y="41.3">7</text>
<text x="116.7" y="38.8">5</text>
<text x="116.8" y="36.3">3</text>
<text x="121.5" y="37.6">3</text>
<text x="121.5" y="40.1">5</text>
<text x="126.9" y="37.6">4</text>
<text x="126.9" y="40.1">6</text>
<text x="131.7" y="36.3">4</text>
<text x="131.7" y="38.8">6</text>
<text x="131.7" y="41.3">8</text>
<text x="115.7" y="46.3">11</text>
<text x="116.7" y="43.8">9</text>
<text x="121.5" y="42.6">7</text>
<text x="121.5" y="45.1">9</text>
<text x="121.5" y="47.6">11</text>
<text x="125.8" y="45.1">10</text>
<text x="125.8" y="47.6">12</text>
<text x="126.9" y="42.6">8</text>
<text x="131.7" y="43.8">10</text>
<text x="131.7" y="46.3">12</text>
<text x="115.5" y="53.8">17</text>
<text x="115.6" y="51.3">15</text>
<text x="115.6" y="48.8">13</text>
<text x="121.5" y="50.1">13</text>
<text x="121.5" y="52.6">15</text>
<text x="125.8" y="50.1">14</text>
<text x="125.8" y="52.6">16</text>
<text x="131.7" y="48.8">14</text>
<text x="131.7" y="51.3">16</text>
<text x="131.7" y="53.8">18</text>
<text x="115.5" y="56.3">19</text>
<text x="121.5" y="55">17</text>
<text x="121.5" y="57.5">19</text>
<text x="125.8" y="57.5">20</text>
<text x="125.8" y="55">18</text>
<text x="131.7" y="56.3">20</text>
<text x="4.1" y="82.2">B</text>
<text x="273.8" y="82.2">B</text>
<text x="111.7" y="98.8">2</text>
<text x="111.8" y="101.3">3</text>
<text x="111.8" y="96.3">1</text>
<text x="116.5" y="97.5">DVDD</text>
<text x="116.5" y="100">DIN</text>
<text x="136.6" y="100">AVDDIO</text>
<text x="138.8" y="97.5">PORT1</text>
<text x="149.1" y="96.3">17</text>
<text x="149.1" y="98.8">18</text>
<text x="149.1" y="101.3">19</text>
<text x="111.6" y="103.8">4</text>
<text x="111.7" y="106.3">5</text>
<text x="116.5" y="102.5">SCLK</text>
<text x="116.5" y="105">CS</text>
<text x="116.5" y="107.5">DOUT</text>
<text x="138.6" y="102.5">PORT2</text>
<text x="138.6" y="107.5">PORT4</text>
<text x="138.7" y="105">PORT3</text>
<text x="149.1" y="103.8">20</text>
<text x="149.1" y="106.3">21</text>
<text x="251.5" y="107.2" transform="rotate(-90 251.5 107.2)">3</text>
<text x="111.7" y="108.8">6</text>
<text x="111.7" y="111.3">7</text>
<text x="111.7" y="113.7">8</text>
<text x="116.5" y="110">INT</text>
<text x="116.5" y="112.5">CNVT</text>
<text x="137.4" y="112.5">AVSSIO</text>
<text x="138.7" y="110">PORT5</text>
<text x="149.1" y="108.8">22</text>
<text x="149.1" y="111.3">23</text>
<text x="149.1" y="113.7">24</text>
<text x="244.1" y="111.3">5</text>
<text x="110.5" y="118.7">10</text>
<text x="111.7" y="116.2">9</text>
<text x="116.5" y="115">ADC_INT_REF</text>
<text x="116.5" y="117.5">DAC_REF</text>
<text x="116.5" y="120">D0P</text>
<text x="138" y="120">AGND1</text>
<text x="138.6" y="115">PORT6</text>
<text x="138.6" y="117.5">PORT7</text>
<text x="149.1" y="116.2">25</text>
<text x="149.1" y="118.7">26</text>
<text x="239.1" y="119.7" transform="rotate(-90 239.1 119.7)">6</text>
<text x="251.5" y="117.3" transform="rotate(-90 251.5 117.3)">4</text>
<text x="110.5" y="123.7">12</text>
<text x="110.7" y="121.2">11</text>
<text x="116.5" y="122.5">D0N</text>
<text x="116.5" y="125">AVDD</text>
<text x="136.6" y="122.5">AVDDIO</text>
<text x="138.6" y="125">PORT8</text>
<text x="149.1" y="121.2">27</text>
<text x="149.1" y="123.7">28</text>
<text x="231.5" y="123.7">2</text>
<text x="110.5" y="128.7">14</text>
<text x="110.6" y="131.2">15</text>
<text x="110.6" y="126.2">13</text>
<text x="116.5" y="127.5">AGND</text>
<text x="116.5" y="130">PORT0</text>
<text x="137.5" y="130">PORT10</text>
<text x="138.6" y="127.5">PORT9</text>
<text x="149.1" y="126.2">29</text>
<text x="149.1" y="128.7">30</text>
<text x="149.1" y="131.2">31</text>
<text x="239.1" y="129.6" transform="rotate(-90 239.1 129.6)">1</text>
<text x="4.1" y="135.3">C</text>
<text x="110.5" y="133.7">16</text>
<text x="116.5" y="132.5">D1P</text>
<text x="116.5" y="135">D1N</text>
<text x="137.7" y="132.5">PORT11</text>
<text x="139" y="135">DGND</text>
<text x="142.9" y="137.5">EP</text>
<text x="149.1" y="133.7">32</text>
<text x="149.1" y="136.2">33</text>
<text x="273.8" y="135.3">C</text>
<text x="104.4" y="171.2">1</text>
<text x="109" y="172.4">OUT</text>
<text x="118.1" y="172.4">IN</text>
<text x="124.2" y="171.2">6</text>
<text x="18.5" y="177.4">Variable Supply Controlled</text>
<text x="18.5" y="179.9">by DAC</text>
<text x="104.2" y="176.1">2</text>
<text x="109" y="177.4">FB</text>
<text x="117.5" y="177.4">EN</text>
<text x="124.2" y="176.1">4</text>
<text x="110.4" y="184.9" transform="rotate(-90 110.4 184.9)">PAD</text>
<text x="115.4" y="184.9" transform="rotate(-90 115.4 184.9)">GND</text>
<text x="120.4" y="184.9" transform="rotate(-90 120.4 184.9)">DNC</text>
<text x="4.1" y="188.3">D</text>
<text x="109.2" y="189.7" transform="rotate(-90 109.2 189.7)">7</text>
<text x="114.2" y="189.6" transform="rotate(-90 114.2 189.6)">3</text>
<text x="119.2" y="189.6" transform="rotate(-90 119.2 189.6)">5</text>
<text x="185.9" y="191.1">Title</text>
<text x="273.7" y="188.3">D</text>
<text x="185.9" y="198.6">Size</text>
<text x="187.1" y="202.4">Letter</text>
<text x="198.3" y="198.6">Number</text>
<text x="248.3" y="198.6">Revision</text>
<text x="185.9" y="206.1">Date:</text>
<text x="185.9" y="208.6">File:</text>
<text x="197.1" y="206.1">7-30-2025</text>
<text x="197.1" y="208.6">Hdr1.SchDoc</text>
<text x="235.8" y="208.6">Drawn By: Sistemi</text>
<text x="235.8" y="206.1">Sheet</text>
<text x="242.5" y="206.1">of</text>
<text x="35.8" y="212.4">1</text>
<text x="104.3" y="212.4">2</text>
<text x="173.1" y="212.4">3</text>
<text x="241.6" y="212.4">4</text>
</g>
<g font-size="2.2" fill="#0e0e0e">
<text x="34.5" y="9.1">C34</text>
<text x="64.8" y="8.8">U10</text>
<text x="34.5" y="16.1">100 nF</text>
<text x="141.9" y="21.1">100 nF</text>
<text x="141.9" y="18.6">C35</text>
<text x="64.8" y="33.8">Texas Instruments TXS0102DCTT</text>
<text x="119.7" y="31.3">J5</text>
<text x="39.5" y="38.8">Self test Node</text>
<text x="240.3" y="58.5">R38</text>
<text x="119.7" y="61.3">Würth Elektronik 61302021121</text>
<text x="240.3" y="61">0 Ω</text>
<text x="252.8" y="68.5">0 Ω</text>
<text x="252.8" y="66">R39</text>
<text x="202.9" y="83.5">0 Ω</text>
<text x="202.9" y="81">R40</text>
<text x="114.7" y="91.3">U11</text>
<text x="226.8" y="110.5">R41</text>
<text x="244.6" y="108.8">Q2B</text>
<text x="226.8" y="114.5">10 Ω</text>
<text x="256.5" y="119.3" transform="rotate(-90 256.5 119.3)">Rohm UT6K3TCR</text>
<text x="52" y="123.5">C36</text>
<text x="87" y="120.5">R42</text>
<text x="92.2" y="121.2">DNP</text>
<text x="221.8" y="123">R43</text>
<text x="232.1" y="121.2">Q2A</text>
<text x="52.3" y="126.2">10 uF</text>
<text x="52.3" y="128.7">50.0 V</text>
<text x="221.8" y="127">10 Ω</text>
<text x="74.5" y="136">C37</text>
<text x="87" y="133">R44</text>
<text x="92.2" y="133.7">DNP</text>
<text x="166.9" y="133.7">Self test Node</text>
<text x="202.9" y="136">DNP</text>
<text x="202.9" y="133.5">R45</text>
<text x="244.1" y="134.2" transform="rotate(-90 244.1 134.2)">Rohm UT6K3TCR</text>
<text x="62" y="138.5">C38</text>
<text x="62.3" y="141.2">10 uF</text>
<text x="62.3" y="143.7">50.0 V</text>
<text x="74.5" y="138.5">100 nF</text>
<text x="114.7" y="141.2">Maxim Integrated MAX11311GTJ+</text>
<text x="186.9" y="143.5">100 nF</text>
<text x="186.9" y="141">C39</text>
<text x="107.2" y="166.2">U12</text>
<text x="219.3" y="170.9">C40</text>
<text x="219.6" y="173.7">1.00 µF</text>
<text x="234.3" y="173.4">C43</text>
<text x="244.3" y="173.4">100 nF</text>
<text x="244.3" y="170.9">C41</text>
<text x="256.8" y="173.4">C44</text>
<text x="266.8" y="170.9">C42</text>
<text x="267" y="173.7">1.00 µF</text>
<text x="67" y="178.4">C45</text>
<text x="75.5" y="178.4">16 KΩ</text>
<text x="75.5" y="175.9">R46</text>
<text x="89.5" y="178.4">C46</text>
<text x="234.6" y="176.1">1.00 µF</text>
<text x="256.8" y="175.9">100 nF</text>
<text x="52" y="185.4">R47</text>
<text x="67" y="180.9">2.2 µF</text>
<text x="89.5" y="180.9">10 nF</text>
<text x="150.4" y="185.9">R48</text>
<text x="52" y="189.4">5.1 KΩ</text>
<text x="75.5" y="190.9">R49</text>
<text x="136.9" y="190.9">1.00 µF</text>
<text x="136.9" y="188.4">C47</text>
<text x="150.4" y="188.4">10 KΩ</text>
<text x="75.5" y="193.4">5.1 KΩ</text>
<text x="107.2" y="196.6">Texas Instruments TLV75901PDRVR</text>
<text x="209.6" y="201.1">a44</text>
<text x="262" y="201.1">02</text>
<text x="149.4" y="206.1">Self test Node</text>
</g>
<g font-size="2.2" fill="#262626">
<text x="48.7" y="8.8">V3V3D</text>
<text x="17" y="12.6">GND</text>
<text x="24.8" y="25.1">UART_RX</text>
<text x="192.1" y="25.1">VBAT_ADJ</text>
<text x="24.8" y="30.1">UART_TX</text>
<text x="96.6" y="53.8">VDUT</text>
<text x="149.1" y="53.8">VBAT</text>
<text x="122.3" y="71.3">GND</text>
<text x="101.2" y="88.8">V3V3D</text>
<text x="158.6" y="91.3">V12VA</text>
<text x="32.3" y="100">SPI_MOSI</text>
<text x="178.7" y="98.8">VNEG2V5A</text>
<text x="32.3" y="102.5">SPI_SCLK</text>
<text x="32.3" y="105">SPI_CS</text>
<text x="32.3" y="107.5">SPI_MISO</text>
<text x="32.3" y="110">INT</text>
<text x="32.3" y="112.5">CVRT</text>
<text x="69.3" y="121.2">V5VA</text>
<text x="173.2" y="128.7">REF2V5</text>
<text x="127.3" y="153.7">GND</text>
<text x="233.5" y="161.2">V12VA</text>
<text x="258.5" y="161.2">V3V3D</text>
<text x="131.9" y="168.7">VSYS</text>
<text x="257.1" y="186.1">GND</text>
<text x="87.3" y="203.6">GND</text>
</g>
</svg>
